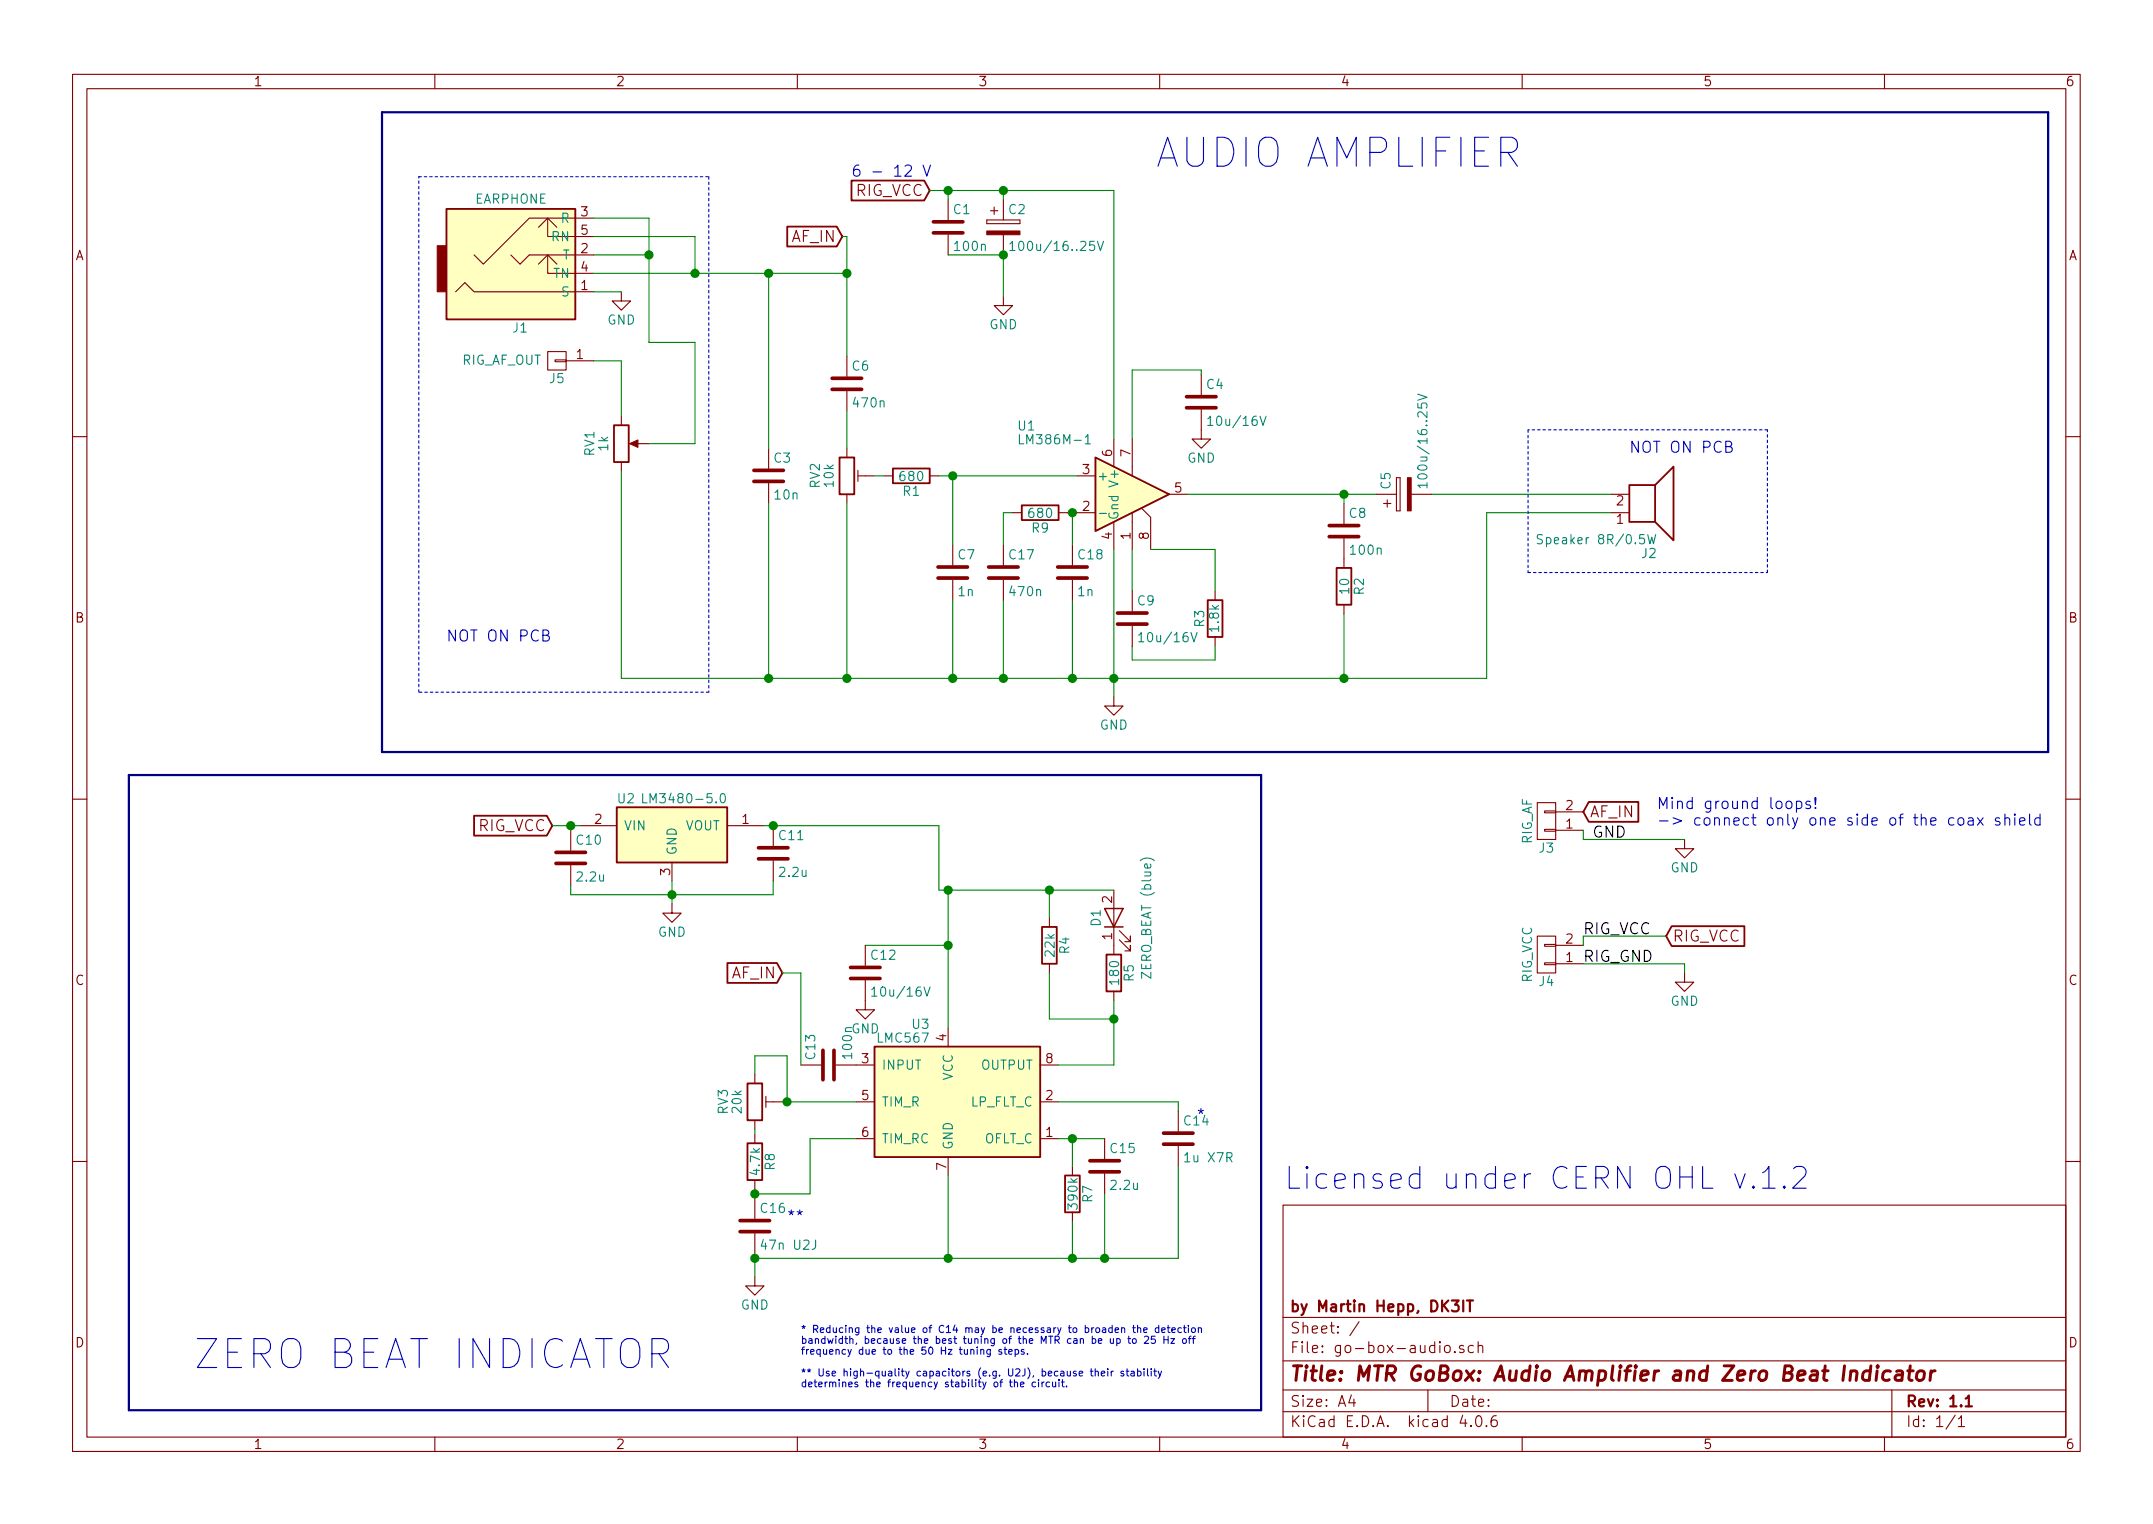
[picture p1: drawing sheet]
<svg xmlns="http://www.w3.org/2000/svg" width="297mm" height="210mm" viewBox="0 0 297 210" stroke-linecap="round" stroke-linejoin="round" font-family="sans-serif">
<g fill="none" stroke="#840000" stroke-width=".15">
<path d="M10 10.3h277v189.9h-277zM12 12.2h273v186.1h-273zM60 10.3v1.9M110 10.3v1.9M160 10.3v1.9M210 10.3v1.9M260 10.3v1.9M70.5 35.2l1.3 1.2 1.2-1.2h8.9M74.3 31.4l1.3-1.3 1.2 1.3M74.3 36.4l1.3-1.2 1.2 1.2M75.6 30.1v2.5h6.3M75.6 35.2v2.5h6.3"/>
<path d="M81.9 30.1h-8.9l-6.3 6.3-1.3-1.2M130.8 27.6v2.7M130.8 32.4v2.8M136.1 30.3v.6zM136.1 30.9h4.6zM136.1 30.3h4.6zM136.7 29.1h1M137.2 28.6v1M138.4 27.6v2.7M138.4 32.4v2.8M140.7 30.3v.6zM62.9 40.3l1.2-1.3 1.3 1.3h16.5"/>
<path d="M75.6 48.5h2.5v2.5h-2.5zM76.6 49.7h1.5v.2h-1.5zM78.1 49.8h3.8M85.7 40.3v1.2h1.3l-1.3 1.3-1.2-1.3h1.2M85.7 57.4v1.3M116.8 49.1v2.8M116.8 54v2.8M138.4 40.9v1.3h1.3l-1.3 1.2-1.2-1.2h1.2M165.7 56.5v4.1h1.3l-1.3 1.2-1.2-1.2h1.2M165.7 51.7v2.8M10 60.2h2M85.7 63.7v1.3"/>
<path d="M87.2 61.2h2.3M106 61.8v2.8M106 66.7v2.8M116.8 61.8v1.3M116.8 68.2v1.3M118.4 65.7h2.2M118.4 64.9v1.5M121.9 65.7h1.3M128.3 65.7h1.2M131.4 75.2v2.8M138.4 75.2v2.8M139.7 70.7h1.3"/>
<path d="M146 70.7h1.3M148 75.2v2.8M148.6 70.7h2.5M148.6 65.7h2.5M153.7 60.6v3.8M153.7 72v3.8M156.2 60.6v5.1M156.2 70.7v5.1M157.5 70.1l1.2 1.3v4.4M161.3 68.2h2.5M185.4 69.5v2.8M185.4 74.3v4.1"/>
<path d="M189.9 68.2h2.8M190.9 69.5h1M191.4 69v1M192.7 70.5h.5zM192.7 65.9v4.6zM192.7 65.9h.5zM193.2 65.9v4.6zM194.7 68.2h2.8M222.2 70.7h2.6M222.2 68.2h2.6M285 60.2h2M131.4 80v2.8"/>
<path d="M138.4 80v2.8M148 80v2.8M153.7 96.1v1.3h1.2l-1.2 1.3-1.3-1.3h1.3M156.2 81.5v2.8M156.2 86.4v2.7M167.6 81.5v1.3M167.6 87.9v1.2M185.4 83.4v1.3M10 110.3h2M78.7 114.5v2.8M78.7 119.4v2.8M80 113.9h5.1"/>
<path d="M92.7 119v2.5M100.3 113.9h5.1M106.7 113.9v2.8M106.7 118.7v2.8M212.1 110.7h2.5v5.1h-2.5zM213.1 111.9h1.5v.2h-1.5zM213.1 114.4h1.5v.3h-1.5zM214.6 114.5h3.8M214.6 112h3.8M232.4 115.8v1.3h1.3l-1.3 1.3-1.3-1.3h1.3M285 110.3h2M92.7 124.7v1.3h1.3l-1.3 1.2-1.3-1.2h1.3"/>
<path d="M119.4 135.2v4.1h1.2l-1.2 1.3-1.3-1.3h1.3M119.4 130.4v2.8M144.8 126.6v1.3M144.8 133v1.2M153.7 122.8v8.9M153.7 136.8v1.2M154.4 129.7l1.6 1.5v-.8v.8h-.8M154.4 128.4l1.6 1.5v-.7v.7h-.8M212.1 129.2h2.5v5h-2.5zM213.1 130.3h1.5v.3h-1.5zM213.1 132.8h1.5v.3h-1.5zM214.6 133h3.8"/>
<path d="M214.6 130.4h3.8M232.4 134.2v1.3h1.3l-1.3 1.3-1.3-1.3h1.3M104.1 148.2v1.3M104.1 154.6v1.2M104.1 156.5v1.2M105.7 152h2.2M105.7 151.3v1.5M110.5 146.9h2.8M115.3 146.9h5.3M118.1 157.1h2.5M118.1 152h2.5M130.8 141.9v2.5"/>
<path d="M130.8 159.6v2.6M143.5 157.1h2.5M143.5 152h2.5M143.5 146.9h2.5M152.4 157.1v2.8M162.6 153.3v2.8M162.6 158.1v2.8M10 160.2h2M104.1 176.1v1.3h1.3l-1.3 1.3-1.2-1.3h1.2M104.1 162.8v1.3M104.1 165.3v2.8M104.1 170.2v2.8"/>
<path d="M148 160.9v1.3M148 167.3v1.2M152.4 161.9v2.8M177 166.3h108v32h-108zM285 160.2h2M60 198.3v1.9M110 198.3v1.9M160 198.3v1.9M177 194.8h108M177 191.8h108M177 187.8h108M177 181.8h108"/>
<path d="M186.4 192.5l-.3 1h.9M186.8 193v1M187.5 182.3l-1.3 2M197 191.8v3M199.4 185.7a.41 .41 0 0 1 .7 .2v.4a.41 .41 0 0 1-.4 .3 .41 .41 0 0 1-.4-.3zM200.7 186.5h.1l-.1 .1-.1-.1h.1v.1M201.8 195.2l-.4 1.1h1M201.9 185.7a.37 .37 0 0 0-.6 .1v.1a.54 .54 0 0 0 .6 .3l.1 .1-.1 .2-.1 .1-.5-.1M202.9 196.7h.1l-.1 .1v-.1v.1M203.3 185.7l-.5-.1-.2 .3v.6l.2 .1 .5-.1M203.8 195.4a.34 .34 0 0 1 .6 .2 .77 .77 0 0 1-.5 1.2 .97 .97 0 0 1-.1-1.4zM203.9 185.7a.38 .38 0 0 1 .7 .1v.8"/>
<path d="M203.9 185.1v1.5M205.1 196.7h.1l-.1 .1-.1-.1h.1v.1M206.4 195.3a.59 .59 0 0 0-.7 .7l.1 .7 .2 .1h.3l.2-.1 .1-.5-.2-.2-.4-.1-.3 .3M210 198.3v1.9M260 198.3v1.9M261 191.8v6.5M269.7 195.2l-1.2 2M270.2 195.8l.4-.5v1.5M270.2 196.8h.8"/>
</g>
<path d="M200.3 179.4h.9l-.5 .6 .5 .1v.2v.5l-.2 .1h-.5l-.2-.1M201.9 179.4v1.5M202.4 179.4h.8M202.8 179.4v1.5M271.2 193l.4-.5v1.5M271.2 194h.9" fill="none" stroke="#840000" stroke-width=".3"/>
<path d="M258 189.2a.7 .7 0 0 0-1 .3l-.1 .6 .1 .2 .3 .1 .6-.1M258.1 188.4l-.2 2M259 189.1l-.2 1.3M259.1 188.4l-.1 .1v.1l.2-.1-.1-.1-.1 .2M260.8 189.2a.7 .7 0 0 0-1 .3l-.1 .6 .1 .2 .3 .1 .6-.1M261.7 189.2l.1-.1 .6 .1 .1 .2-.1 1M262.5 189.6l-.7 .1a.4 .4 0 0 0-.3 .3 .4 .4 0 0 0 .2 .4h.5l.2-.1M263.2 189.1h.8M263.6 188.4l-.3 1.8 .1 .1 .4 .1M264.6 189.3a.51 .51 0 0 1 .5-.2 .51 .51 0 0 1 .4 .4l-.1 .6a.54 .54 0 0 1-.5 .4 .54 .54 0 0 1-.5-.4l.1-.6zM266.4 189.1l-.1 1.3M267 189.1a.54 .54 0 0 0-.6 .4" fill="none" stroke="#840000" stroke-width=".41"/>
<g fill="none" stroke="#0000c2" stroke-width=".15">
<path d="M124.9 22.9l.2-.1h.4l.2 .1 .1 .3-.1 .2-.9 .9h1M127.4 22.8l.5 1.5 .5-1.5M238.1 61.6l.7-.1a.36 .36 0 0 0 .1-.3 .36 .36 0 0 0-.3-.3h-.5v1.5h.6a.4 .4 0 0 0 .3-.3 .4 .4 0 0 0-.2-.4l-.2-.1M74.9 87.6h.7a.36 .36 0 0 0 .1-.4 .36 .36 0 0 0-.3-.3h-.5v1.5h.6a.4 .4 0 0 0 .3-.3 .4 .4 0 0 0-.2-.4l-.2-.1M246.6 110.6a.42 .42 0 0 1 .6 .2v.5a.43 .43 0 0 1-.4 .3 .43 .43 0 0 1-.4-.3v-.5zM247.9 110.6a.48 .48 0 0 1 .6 .1l.1 .6a.48 .48 0 0 1-.7 .2M247.9 110.5v1.6M249.7 110.6l-.3-.1-.3 .3 .1 .2 .5 .1 .1 .2-.1 .2-.1 .1-.5-.1M250.5 111.4v.1v.1l-.1-.1 .1-.1v.2M250.5 110v1v-.9v-.1l-.1 .1 .1 .9M269.6 112.9a.48 .48 0 0 0-.7 .1l-.1 .6a.48 .48 0 0 0 .8 .2M270.2 113a.42 .42 0 0 1 .4-.2 .42 .42 0 0 1 .3 .3v.5a.43 .43 0 0 1-.4 .2 .43 .43 0 0 1-.4-.2z"/>
<path d="M271.6 112.9l.1-.1 .5 .1v.9M272.2 113.2l-.5 .1a.3 .3 0 0 0-.2 .2 .3 .3 0 0 0 .2 .3h.5M272.8 112.8l.8 1M273.6 112.8l-.8 1M275.9 112.9l-.4-.1-.2 .2 .1 .3 .5 .1v.2v.2h-.2h-.4M276.6 113a.38 .38 0 0 1 .7 0v.8M276.6 112.3v1.5M278 112.3l-.1 .1 .1 .1 .1-.1-.1-.1v.2M278 112.8v1M278.6 113.3l.8-.1-.1-.3-.4-.1-.3 .2 .1 .8h.2h.4M280 112.3v1.3l.2 .2M281.5 112.9a.48 .48 0 0 0-.7 .1l-.1 .6a.48 .48 0 0 0 .8 .2"/>
<path d="M281.5 112.3v1.5M239.3 161.9l.8 2 .7-2M241.9 163.6l.2 .2-.2 .1-.1-.1 .1-.2v.3M243.2 161.8l.3-.2 .5-.7v3M243.2 163.9h1.7M246.2 163.6l.1 .2-.1 .1-.2-.1 .2-.2v.3M247.4 161.2l.5-.3h.7a.84 .84 0 0 1 .4 1.3l-1.7 1.7h1.9M89.9 186.8h1.6a1.08 1.08 0 0 0 .8-1.1 1.08 1.08 0 0 0-.8-1h-1.6v4M90.9 186.8l1.3 1.9M135.3 186.3l.1-.1a.23 .23 0 0 1 .3 .1v.5M136.6 186.2v.8l-.2 .2-.2-.1M136.6 186.2h-.3l-.2 .2 .1 .4h.4"/>
<path d="M138.2 186.2h-.3l-.1 .1v.2l.4 .1v.2h-.4M138.5 186.2h.4M138.7 185.8v.9l.2 .1M139.2 186.5l.4-.1v-.2h-.3l-.1 .1v.5h.4M139.3 190.7h.3M139.4 190.3v.9l.2 .1M140 190.8v-.1a.23 .23 0 0 1 .4 .1v.5M140 190.3v1M140.1 186.2h.2l.2 .2-.1 .4h-.3M140.1 186.2v1M140.8 191l.5-.1-.1-.2h-.3l-.1 .1v.5h.4M141.3 186.2h-.3l-.1 .1v.2l.4 .1v.2h-.4"/>
<path d="M141.8 186.7v.1M142.9 190.7h-.3l-.2 .2 .1 .4h.4M143.3 190.7v.6M143.8 190.7v.6M144 190.7l-.2 .2M144.8 190.7h-.3l-.2 .2 .1 .4h.4M145.2 190.7l.1 .6h.2l.1-.1M145.6 190.7v.6M146.1 190.7v.6M146.5 190.7h.3M146.6 190.3v.9l.2 .1M147.1 191.2v.1"/>
<path d="M150.4 189.2h.4M150.5 188.8v.9l.3 .1M151.1 189.3l.1-.1a.23 .23 0 0 1 .3 .1v.5M151.1 188.8v1M151.9 189.5l.5-.1v-.2h-.3l-.2 .1 .1 .5h.4M152.8 188.8v.1M152.8 189.2v.6M153.3 189.2v.6M153.6 189.2l-.3 .2M154.1 184.7h.3l.2 .2-.1 .4h-.4M154.1 184.7v1M154.7 183.3l.1-.1a.23 .23 0 0 1 .4 .1v.5"/>
<path d="M155 189.2h-.2l-.2 .1 .1 .2 .3 .1v.2h-.4M155.4 189.2h.4M155.5 188.8v.9l.3 .1M155.6 184.7h.4M155.7 184.3v.9l.3 .1M156.1 189.2h.3l.1 .6M156.3 183.2h.3M156.3 184.8l.1-.1 .3 .1 .1 .4-.1 .1h-.3l-.1-.1zM156.4 182.8v.9l.2 .1M156.5 189.4l-.3 .1-.2 .1 .2 .2h.3M156.9 183.3l.1-.1a.23 .23 0 0 1 .4 .1v.5M156.9 189.2h.3l.2 .2-.1 .4h-.4"/>
<path d="M156.9 182.8v1M156.9 188.8v1M157.8 183.5l.5-.1-.1-.2h-.3l-.1 .1v.5h.4M157.8 188.8v.1M157.8 189.2v.6M157.9 184.4l.4-.1 .2 .3-.6 .7h.6M158.3 188.8v.9l.2 .1M158.8 188.8v.1M158.8 189.2v.6M159.2 189.2h.4M159.3 188.8v.9l.3 .1M159.4 184.3h-.5l-.1 .5 .2-.1 .3 .1 .1 .4-.2 .1-.4-.1"/>
<path d="M159.8 189.2l.2 .6M159.9 183.2h-.3l-.2 .2 .1 .4h.4M159.9 182.8v1M160.2 189.2l-.3 .9-.1 .1M160.3 183.5l.5-.1-.1-.2h-.3l-.1 .1v.5h.4M160.6 184.3v1M160.6 184.8h.6M161 183.2h.4M161.2 182.8v.9l.2 .1M161.2 184.3v1M161.5 184.7h.6l-.6 .6h.6M161.7 183.5l.5-.1-.1-.2h-.3l-.1 .1v.5h.4"/>
<path d="M163 183.2h-.3l-.2 .2 .1 .4h.4M163.2 184.8l.1-.1 .3 .1 .1 .4-.1 .1h-.3l-.1-.1zM163.3 183.2h.4M163.4 182.8v.9l.3 .1M164 182.8v.2M164 183.2v.6M164 184.7h.3M164.3 184.3l-.2 .2v.8M164.4 183.3l.2-.1 .3 .1v.4l-.1 .1h-.2l-.2-.1zM164.5 184.7h.4M164.9 184.3l-.3 .2v.8M165.3 183.3l.1-.1a.23 .23 0 0 1 .4 .1v.5"/>
<path d="M165.3 183.2v.6"/>
</g>
<g fill="#ffffc2" stroke="#ffffc2" stroke-width=".14">
<path d="M120.6 144.4h22.9v15.2h-22.9z"/>
<path d="M61.6 28.8h17.8v15.3h-17.8z"/>
<path d="M151.1 63.1l10.2 5.1-10.2 5.1z"/>
<path d="M85.1 111.4h15.2v7.6h-15.2z"/>
</g>
<g fill="none" stroke="#840000" stroke-width=".25">
<path d="M61.6 28.8h17.8v15.3h-17.8zM108.6 31.3h6.8l.8 1.3-.8 1.4h-6.8zM117.5 24.9h10l.8 1.4-.8 1.4h-10zM84.7 58.7h2v5h-2zM115.8 63.1h2.1v5.1h-2.1zM123.2 64.6h5.1v2.1h-5.1zM141 69.7h5v2h-5zM151.1 63.1l10.2 5.1-10.2 5.1zM184.4 78.4h2v5h-2zM224.8 66.9h3.5v5.1h-3.5zM228.3 66.9l2.6-2.5v10.1l-2.6-2.5M166.6 82.8h2.1v5.1h-2.1z"/>
<path d="M65.4 112.5h10l.8 1.4-.8 1.4h-10zM85.1 111.4h15.2v7.6h-15.2zM219.2 110.6h6.8v2.8h-6.8l-.8-1.4zM100.4 132.9h6.8l.7 1.3-.7 1.4h-6.8zM143.8 127.9h2v5.1h-2zM152.7 131.7h2v5.1h-2zM230.6 127.8h10.1v2.7h-10.1l-.7-1.3zM103.1 157.7h2.1v5.1h-2.1zM103.1 149.5h2.1v5.1h-2.1zM120.6 144.4h22.9v15.2h-22.9zM146.9 162.2h2.1v5.1h-2.1z"/>
</g>
<path d="M152.4 125.3h2.5l-1.2 2.6zM152.4 127.9h2.5" fill="none" stroke="#840000" stroke-width=".2"/>
<g fill="none" stroke="#008484" stroke-width=".15">
<path d="M139.3 33.6l.4-.3v1.3M139.3 34.6h.7M151.4 33.3l.4 1.3 .4-1.3M140.6 60v1.2h.6M166.6 57.8l.4-.4v1.3M166.6 58.7h.7M173.8 57.4l.4 1.3 .5-1.3M195.6 54.4l1.3 .4-1.3 .4M149.7 60.3l.4-.3v1.2M149.7 61.2h.7M151.7 70.8h1M196.9 66.9h-1.3l.4 .4"/>
<path d="M196.9 66.6v.7M212.8 73.8a.57 .57 0 0 0-.7 .1v.3l.6 .3 .1 .3-.2 .2-.5-.1M227.3 73.8l.3 1.2 .3-.9 .2 .9 .3-1.2M157.1 87.6l.4-.3v1.2M157.1 88.5h.7M164.3 87.3l.4 1.2 .5-1.2M88.7 109.5v1.3h.6M99.5 109.6l.3-.1a.72 .72 0 0 1-.2 1.3l-.1-.2-.1-.3zM157.3 118.7a1.51 1.51 0 0 1 2 0M120.3 136.5l.3-.3v1.2M120.3 137.4h.7M127.5 136.2l.4 1.2 .4-1.2"/>
<path d="M112.5 171.1v.9a.43 .43 0 0 1-.5 .4"/>
</g>
<g fill="none" stroke="#840000" stroke-width=".51">
<path d="M128.8 32.1h4M128.8 30.6h4M114.8 53.7h4.1M114.8 52.2h4.1M163.7 56.3h4.1M163.7 54.7h4.1M104 66.4h4.1M104 64.9h4.1M129.4 79.8h4.1M129.4 78.2h4.1M136.4 79.8h4.1M136.4 78.2h4.1"/>
<path d="M145.9 79.8h4.1M145.9 78.2h4.1M183.4 74h4.1M183.4 72.5h4.1M154.2 86.1h4M154.2 84.6h4M76.7 119.1h4.1M76.7 117.6h4.1M104.6 118.5h4.1M104.6 117h4.1M117.3 135h4.1M117.3 133.5h4.1"/>
<path d="M113.5 144.9v4.1M115.1 144.9v4.1M160.5 157.9h4.1M160.5 156.3h4.1M102.1 169.9h4.1M102.1 168.4h4.1M150.4 161.7h4M150.4 160.1h4"/>
</g>
<g fill="#840000" stroke="#840000" stroke-width=".15">
<path d="M86.9 61.2l1.1-.5v1z"/>
<path d="M60.3 33.9h1.3v6.4h-1.3z"/>
<path d="M136.1 31.9h4.6v.5h-4.6z"/>
<path d="M194.2 65.9h.5v4.6h-.5z"/>
</g>
<g fill="none" stroke="#008400" stroke-width=".15">
<path d="M81.9 35.2h7.6M81.9 30.1h7.6v17.1h6.4v14h-6.4M81.9 37.7h34.9M81.9 32.6h14v5.1M106 37.7v24.1M116.2 32.6h.6v16.5M128.3 26.3h25.4v34.3M130.8 26.3v1.3M130.8 35.2h7.6v5.7M138.4 26.3v1.3M81.9 49.8h3.8v7.6M81.9 40.3h3.8"/>
<path d="M116.8 56.8v5M165.7 51.7v-.7h-9.5v9.6M85.7 65v28.6h119.4v-22.9h17.1M106 69.5v24.1M116.8 69.5v24.1M120.6 65.7h1.3M129.5 65.7h19.1M131.4 65.7v9.5M139.7 70.7h-1.3v4.5M147.3 70.7h1.3M148 70.7v4.5M153.7 75.8v20.3"/>
<path d="M156.2 75.8v5.7M158.7 75.8h8.9v5.7M163.8 68.2h26.1M185.4 68.2v1.3M197.5 68.2h24.7M131.4 82.8v10.8M138.4 82.8v10.8M148 82.8v10.8M156.2 89.1v2h11.4v-2M185.4 84.7v8.9M76.2 113.9h3.8M78.7 113.9v.6"/>
<path d="M105.4 113.9h24.1v8.9h24.2M218.4 114.5v1.3h14M92.7 121.5v3.2M106.7 121.5v1.9h-28v-1.2M107.9 134.2h2.6v12.7M119.4 130.4h11.4M130.8 122.8v19.1M144.8 122.8v3.8M144.8 134.2v6.4h8.9M153.7 138v8.9h-7.7M218.4 133h14v1.2M229.9 129.2h-11.5v1.2"/>
<path d="M104.1 148.2v-2.5h4.5v6.3M104.1 155.8v.7M107.9 152h10.2M118.1 157.1h-6.3v7.6h-7.7M146 157.1h6.4M146 152h16.6v1.3M148 157.1v3.8M104.1 164.1v1.2M104.1 173v3.1M130.8 162.2v11.4M148 168.5v5.1M152.4 164.7v8.9"/>
<path d="M162.6 160.9v12.7h-58.5"/>
</g>
<g fill="#008400" stroke="#008400" stroke-width=".25">
<circle cx="153.7" cy="140.6" r=".51"/>
<circle cx="144.8" cy="122.8" r=".51"/>
<circle cx="130.8" cy="130.4" r=".51"/>
<circle cx="89.5" cy="35.2" r=".51"/>
<circle cx="152.4" cy="173.6" r=".51"/>
<circle cx="185.4" cy="93.6" r=".51"/>
<circle cx="138.4" cy="35.2" r=".51"/>
<circle cx="130.8" cy="26.3" r=".51"/>
<circle cx="138.4" cy="26.3" r=".51"/>
<circle cx="95.9" cy="37.7" r=".51"/>
<circle cx="148" cy="93.6" r=".51"/>
<circle cx="138.4" cy="93.6" r=".51"/>
<circle cx="131.4" cy="65.7" r=".51"/>
<circle cx="131.4" cy="93.6" r=".51"/>
<circle cx="116.8" cy="93.6" r=".51"/>
<circle cx="106" cy="93.6" r=".51"/>
<circle cx="116.8" cy="37.7" r=".51"/>
<circle cx="106" cy="37.7" r=".51"/>
<circle cx="148" cy="70.7" r=".51"/>
<circle cx="185.4" cy="68.2" r=".51"/>
<circle cx="106.7" cy="113.9" r=".51"/>
<circle cx="130.8" cy="122.8" r=".51"/>
<circle cx="78.7" cy="113.9" r=".51"/>
<circle cx="153.7" cy="93.6" r=".51"/>
<circle cx="130.8" cy="173.6" r=".51"/>
<circle cx="108.6" cy="152" r=".51"/>
<circle cx="148" cy="173.6" r=".51"/>
<circle cx="148" cy="157.1" r=".51"/>
<circle cx="104.1" cy="173.6" r=".51"/>
<circle cx="92.7" cy="123.4" r=".51"/>
<circle cx="104.1" cy="164.7" r=".51"/>
</g>
<path d="M57.8 24.4h40M97.8 24.4v71.1M210.8 59.3v19.7M243.8 59.3h-33M210.8 79h33M243.8 79v-19.7M57.8 95.5v-71.1M97.8 95.5h-40" fill="none" stroke="#0000c2" stroke-width=".15" stroke-dasharray=".3 .4"/>
<path d="M52.7 15.5h229.9v88.3h-229.9zM17.8 106.9h156.2v87.7h-156.2z" fill="none" stroke="#000084" stroke-width=".3"/>
<g font-size="5.6" fill="#0000c2">
<text x="159.4" y="23.1">AUDIO AMPLIFIER</text>
<text x="26.7" y="188.8">ZERO BEAT INDICATOR</text>
</g>
<text font-size="4.2" fill="#0000c2" x="177.2" y="164.1">Licensed under CERN OHL v.1.2</text>
<text font-size="2.8" fill="#840000" x="178" y="190.5">Title: MTR GoBox: Audio Amplifier and Zero Beat Indicator</text>
<g font-size="2.1" fill="#0000c2">
<text x="117.5" y="24.4">6 - 12 V</text>
<text x="224.8" y="62.5">NOT ON PCB</text>
<text x="61.6" y="88.5">NOT ON PCB</text>
<text x="228.6" y="111.6">Mind ground loops!</text>
<text x="228.6" y="113.9">-&gt; connect only one side of the coax shield</text>
<text x="165.1" y="154.6">*</text>
<text x="108.6" y="168.5">**</text>
</g>
<g font-size="2.1" fill="#840000">
<text x="117.9" y="27">RIG_VCC</text>
<text x="109.2" y="33.4">AF_IN</text>
<text x="219.4" y="112.8">AF_IN</text>
<text x="65.9" y="114.7">RIG_VCC</text>
<text x="230.8" y="129.9">RIG_VCC</text>
<text x="100.9" y="135">AF_IN</text>
<text x="178" y="184">Sheet: /</text>
<text x="178" y="181">by Martin Hepp, DK3IT</text>
<text x="178" y="186.7">File: go-box-audio.sch</text>
<text x="178" y="196.9">KiCad E.D.A. kicad 4.0.6</text>
<text x="178" y="194.1">Size: A4</text>
<text x="200" y="194.1">Date:</text>
<text x="263" y="194.1">Rev: 1.1</text>
<text x="263" y="196.9">Id: 1/1</text>
</g>
<g font-size="2.1">
<text x="219.7" y="115.6">GND</text>
<text x="218.4" y="128.9">RIG_VCC</text>
<text x="218.4" y="132.7">RIG_GND</text>
</g>
<g font-size="1.8" fill="#840000">
<text x="35" y="11.9">1</text>
<text x="85" y="11.9">2</text>
<text x="135" y="11.9">3</text>
<text x="185" y="11.9">4</text>
<text x="235" y="11.9">5</text>
<text x="285" y="11.9">6</text>
<text x="80.2" y="29.8">3</text>
<text x="10.4" y="35.9">A</text>
<text x="80.2" y="34.9">2</text>
<text x="80.2" y="32.4">5</text>
<text x="285.4" y="35.9">A</text>
<text x="80.2" y="40">1</text>
<text x="80.2" y="37.5">4</text>
<text x="79.5" y="49.5">1</text>
<text x="149.4" y="65.4">3</text>
<text x="153.4" y="63" transform="rotate(-90 153.4 63)">6</text>
<text x="156" y="63" transform="rotate(-90 156 63)">7</text>
<text x="149.4" y="70.5">2</text>
<text x="162.1" y="67.9">5</text>
<text x="223" y="69.7">2</text>
<text x="153.4" y="74.4" transform="rotate(-90 153.4 74.4)">4</text>
<text x="156" y="74.4" transform="rotate(-90 156 74.4)">1</text>
<text x="158.5" y="74.4" transform="rotate(-90 158.5 74.4)">8</text>
<text x="223" y="72.3">1</text>
<text x="10.4" y="85.9">B</text>
<text x="285.4" y="85.9">B</text>
<text x="82.1" y="113.7">2</text>
<text x="102.4" y="113.7">1</text>
<text x="216.1" y="111.8">2</text>
<text x="216.1" y="114.3">1</text>
<text x="92.5" y="120.7" transform="rotate(-90 92.5 120.7)">3</text>
<text x="153.4" y="124.6" transform="rotate(-90 153.4 124.6)">2</text>
<text x="153.4" y="129.6" transform="rotate(-90 153.4 129.6)">1</text>
<text x="216.1" y="130.2">2</text>
<text x="10.4" y="135.9">C</text>
<text x="216.1" y="132.7">1</text>
<text x="285.4" y="135.9">C</text>
<text x="130.6" y="143.6" transform="rotate(-90 130.6 143.6)">4</text>
<text x="118.9" y="146.7">3</text>
<text x="144.3" y="146.7">8</text>
<text x="118.9" y="151.8">5</text>
<text x="144.3" y="151.8">2</text>
<text x="118.9" y="156.8">6</text>
<text x="130.6" y="161.4" transform="rotate(-90 130.6 161.4)">7</text>
<text x="144.3" y="156.8">1</text>
<text x="10.4" y="185.9">D</text>
<text x="285.4" y="185.9">D</text>
<text x="35" y="199.9">1</text>
<text x="85" y="199.9">2</text>
<text x="135" y="199.9">3</text>
<text x="185" y="199.9">4</text>
<text x="235" y="199.9">5</text>
<text x="285" y="199.9">6</text>
</g>
<g font-size="1.8" fill="#008484">
<text x="65.5" y="28.1">EARPHONE</text>
<text x="131.6" y="29.5">C1</text>
<text x="139.2" y="29.5">C2</text>
<text x="76" y="33.3">RN</text>
<text x="77.3" y="30.7">R</text>
<text x="77.5" y="35.8">T</text>
<text x="131.8" y="34.6">100n</text>
<text x="140.4" y="34.6">100u/16..25V</text>
<text x="76.3" y="38.3">TN</text>
<text x="77.4" y="40.9">S</text>
<text x="70.8" y="45.9">J1</text>
<text x="83.8" y="44.8">GND</text>
<text x="136.5" y="45.4">GND</text>
<text x="63.6" y="50.3">RIG_AF_OUT</text>
<text x="75.9" y="52.9">J5</text>
<text x="117.6" y="51.1">C6</text>
<text x="166.5" y="53.7">C4</text>
<text x="117.9" y="56.2">470n</text>
<text x="140.5" y="59.4">U1</text>
<text x="167.3" y="58.7">10u/16V</text>
<text x="82" y="62.9" transform="rotate(-90 82 62.9)">RV1</text>
<text x="83.9" y="62.2" transform="rotate(-90 83.9 62.2)">1k</text>
<text x="106.8" y="63.8">C3</text>
<text x="141.2" y="61.3">LM386M-1</text>
<text x="163.8" y="63.8">GND</text>
<text x="106.9" y="68.9">10n</text>
<text x="113.1" y="67.3" transform="rotate(-90 113.1 67.3)">RV2</text>
<text x="115" y="67.1" transform="rotate(-90 115 67.1)">10k</text>
<text x="124.3" y="66.4">680</text>
<text x="124.6" y="68.4">R1</text>
<text x="142" y="71.4">680</text>
<text x="151.4" y="66.3">+</text>
<text x="154.3" y="71.7" transform="rotate(-90 154.3 71.7)">Gnd</text>
<text x="154.3" y="66.8" transform="rotate(-90 154.3 66.8)">V+</text>
<text x="186.2" y="71.4">C8</text>
<text x="191.8" y="67.4" transform="rotate(-90 191.8 67.4)">C5</text>
<text x="196.9" y="66.2" transform="rotate(-90 196.9 66.2)">100u/16..25V</text>
<text x="132.2" y="77.2">C7</text>
<text x="139.3" y="77.2">C17</text>
<text x="142.4" y="73.5">R9</text>
<text x="148.8" y="77.2">C18</text>
<text x="186.4" y="76.5">100n</text>
<text x="213.1" y="75.1">Speaker 8R/0.5W</text>
<text x="226.5" y="77">J2</text>
<text x="132.2" y="82.2">1n</text>
<text x="139.4" y="82.2">470n</text>
<text x="148.7" y="82.2">1n</text>
<text x="157" y="83.5">C9</text>
<text x="186.1" y="81.9" transform="rotate(-90 186.1 81.9)">10</text>
<text x="188.2" y="82" transform="rotate(-90 188.2 82)">R2</text>
<text x="157.7" y="88.6">10u/16V</text>
<text x="166.1" y="86.5" transform="rotate(-90 166.1 86.5)">R3</text>
<text x="168.2" y="87.1" transform="rotate(-90 168.2 87.1)">1.8k</text>
<text x="151.7" y="100.7">GND</text>
<text x="85.2" y="110.8">U2</text>
<text x="89.6" y="110.8">LM3480-5.0</text>
<text x="79.6" y="116.5">C10</text>
<text x="86.1" y="114.5">VIN</text>
<text x="93.3" y="118" transform="rotate(-90 93.3 118)">GND</text>
<text x="94.4" y="114.5">VOUT</text>
<text x="107.5" y="115.9">C11</text>
<text x="211.4" y="116.5" transform="rotate(-90 211.4 116.5)">RIG_AF</text>
<text x="212.4" y="117.6">J3</text>
<text x="79.7" y="121.6">2.2u</text>
<text x="107.6" y="121">2.2u</text>
<text x="230.5" y="120.3">GND</text>
<text x="90.8" y="129.2">GND</text>
<text x="145.5" y="131.9" transform="rotate(-90 145.5 131.9)">22k</text>
<text x="147.5" y="131.5" transform="rotate(-90 147.5 131.5)">R4</text>
<text x="151.8" y="127.7" transform="rotate(-90 151.8 127.7)">D1</text>
<text x="120.2" y="132.4">C12</text>
<text x="120.9" y="137.5">10u/16V</text>
<text x="154.4" y="135.7" transform="rotate(-90 154.4 135.7)">180</text>
<text x="156.4" y="135.4" transform="rotate(-90 156.4 135.4)">R5</text>
<text x="158.8" y="134.6" transform="rotate(-90 158.8 134.6)">ZERO_BEAT (blue)</text>
<text x="211.4" y="135.6" transform="rotate(-90 211.4 135.6)">RIG_VCC</text>
<text x="212.4" y="136">J4</text>
<text x="117.4" y="142.6">GND</text>
<text x="121.2" y="143.8">LMC567</text>
<text x="125.9" y="141.9">U3</text>
<text x="230.5" y="138.8">GND</text>
<text x="112.5" y="146.1" transform="rotate(-90 112.5 146.1)">C13</text>
<text x="117.6" y="145.9" transform="rotate(-90 117.6 145.9)">100n</text>
<text x="121.7" y="147.6">INPUT</text>
<text x="131.4" y="149.1" transform="rotate(-90 131.4 149.1)">VCC</text>
<text x="135.2" y="147.6">OUTPUT</text>
<text x="100.4" y="153.7" transform="rotate(-90 100.4 153.7)">RV3</text>
<text x="102.3" y="153.5" transform="rotate(-90 102.3 153.5)">20k</text>
<text x="121.7" y="152.6">TIM_R</text>
<text x="133.8" y="152.6">LP_FLT_C</text>
<text x="163.4" y="155.3">C14</text>
<text x="104.9" y="162" transform="rotate(-90 104.9 162)">4.7k</text>
<text x="106.9" y="161.4" transform="rotate(-90 106.9 161.4)">R8</text>
<text x="121.7" y="157.7">TIM_RC</text>
<text x="131.4" y="158.6" transform="rotate(-90 131.4 158.6)">GND</text>
<text x="135.6" y="157.7">OFLT_C</text>
<text x="153.3" y="159.1">C15</text>
<text x="163.7" y="160.3">1u X7R</text>
<text x="105" y="167.3">C16</text>
<text x="148.7" y="166.7" transform="rotate(-90 148.7 166.7)">390k</text>
<text x="150.7" y="165.8" transform="rotate(-90 150.7 165.8)">R7</text>
<text x="153.4" y="164.2">2.2u</text>
<text x="105.4" y="172.4">47n U2J</text>
<text x="102.2" y="180.7">GND</text>
</g>
<g font-size="1.4" fill="#0000c2">
<text x="110.5" y="183.9">* Reducing the value of C14 may be necessary to broaden the detection</text>
<text x="110.5" y="185.4">bandwidth, because the best tuning of the MTR can be up to 25 Hz off</text>
<text x="110.5" y="186.9">frequency due to the 50 Hz tuning steps.</text>
<text x="110.5" y="189.9">** Use high-quality capacitors (e.g. U2J), because their stability</text>
<text x="110.5" y="191.4">determines the frequency stability of the circuit.</text>
</g>
</svg>
